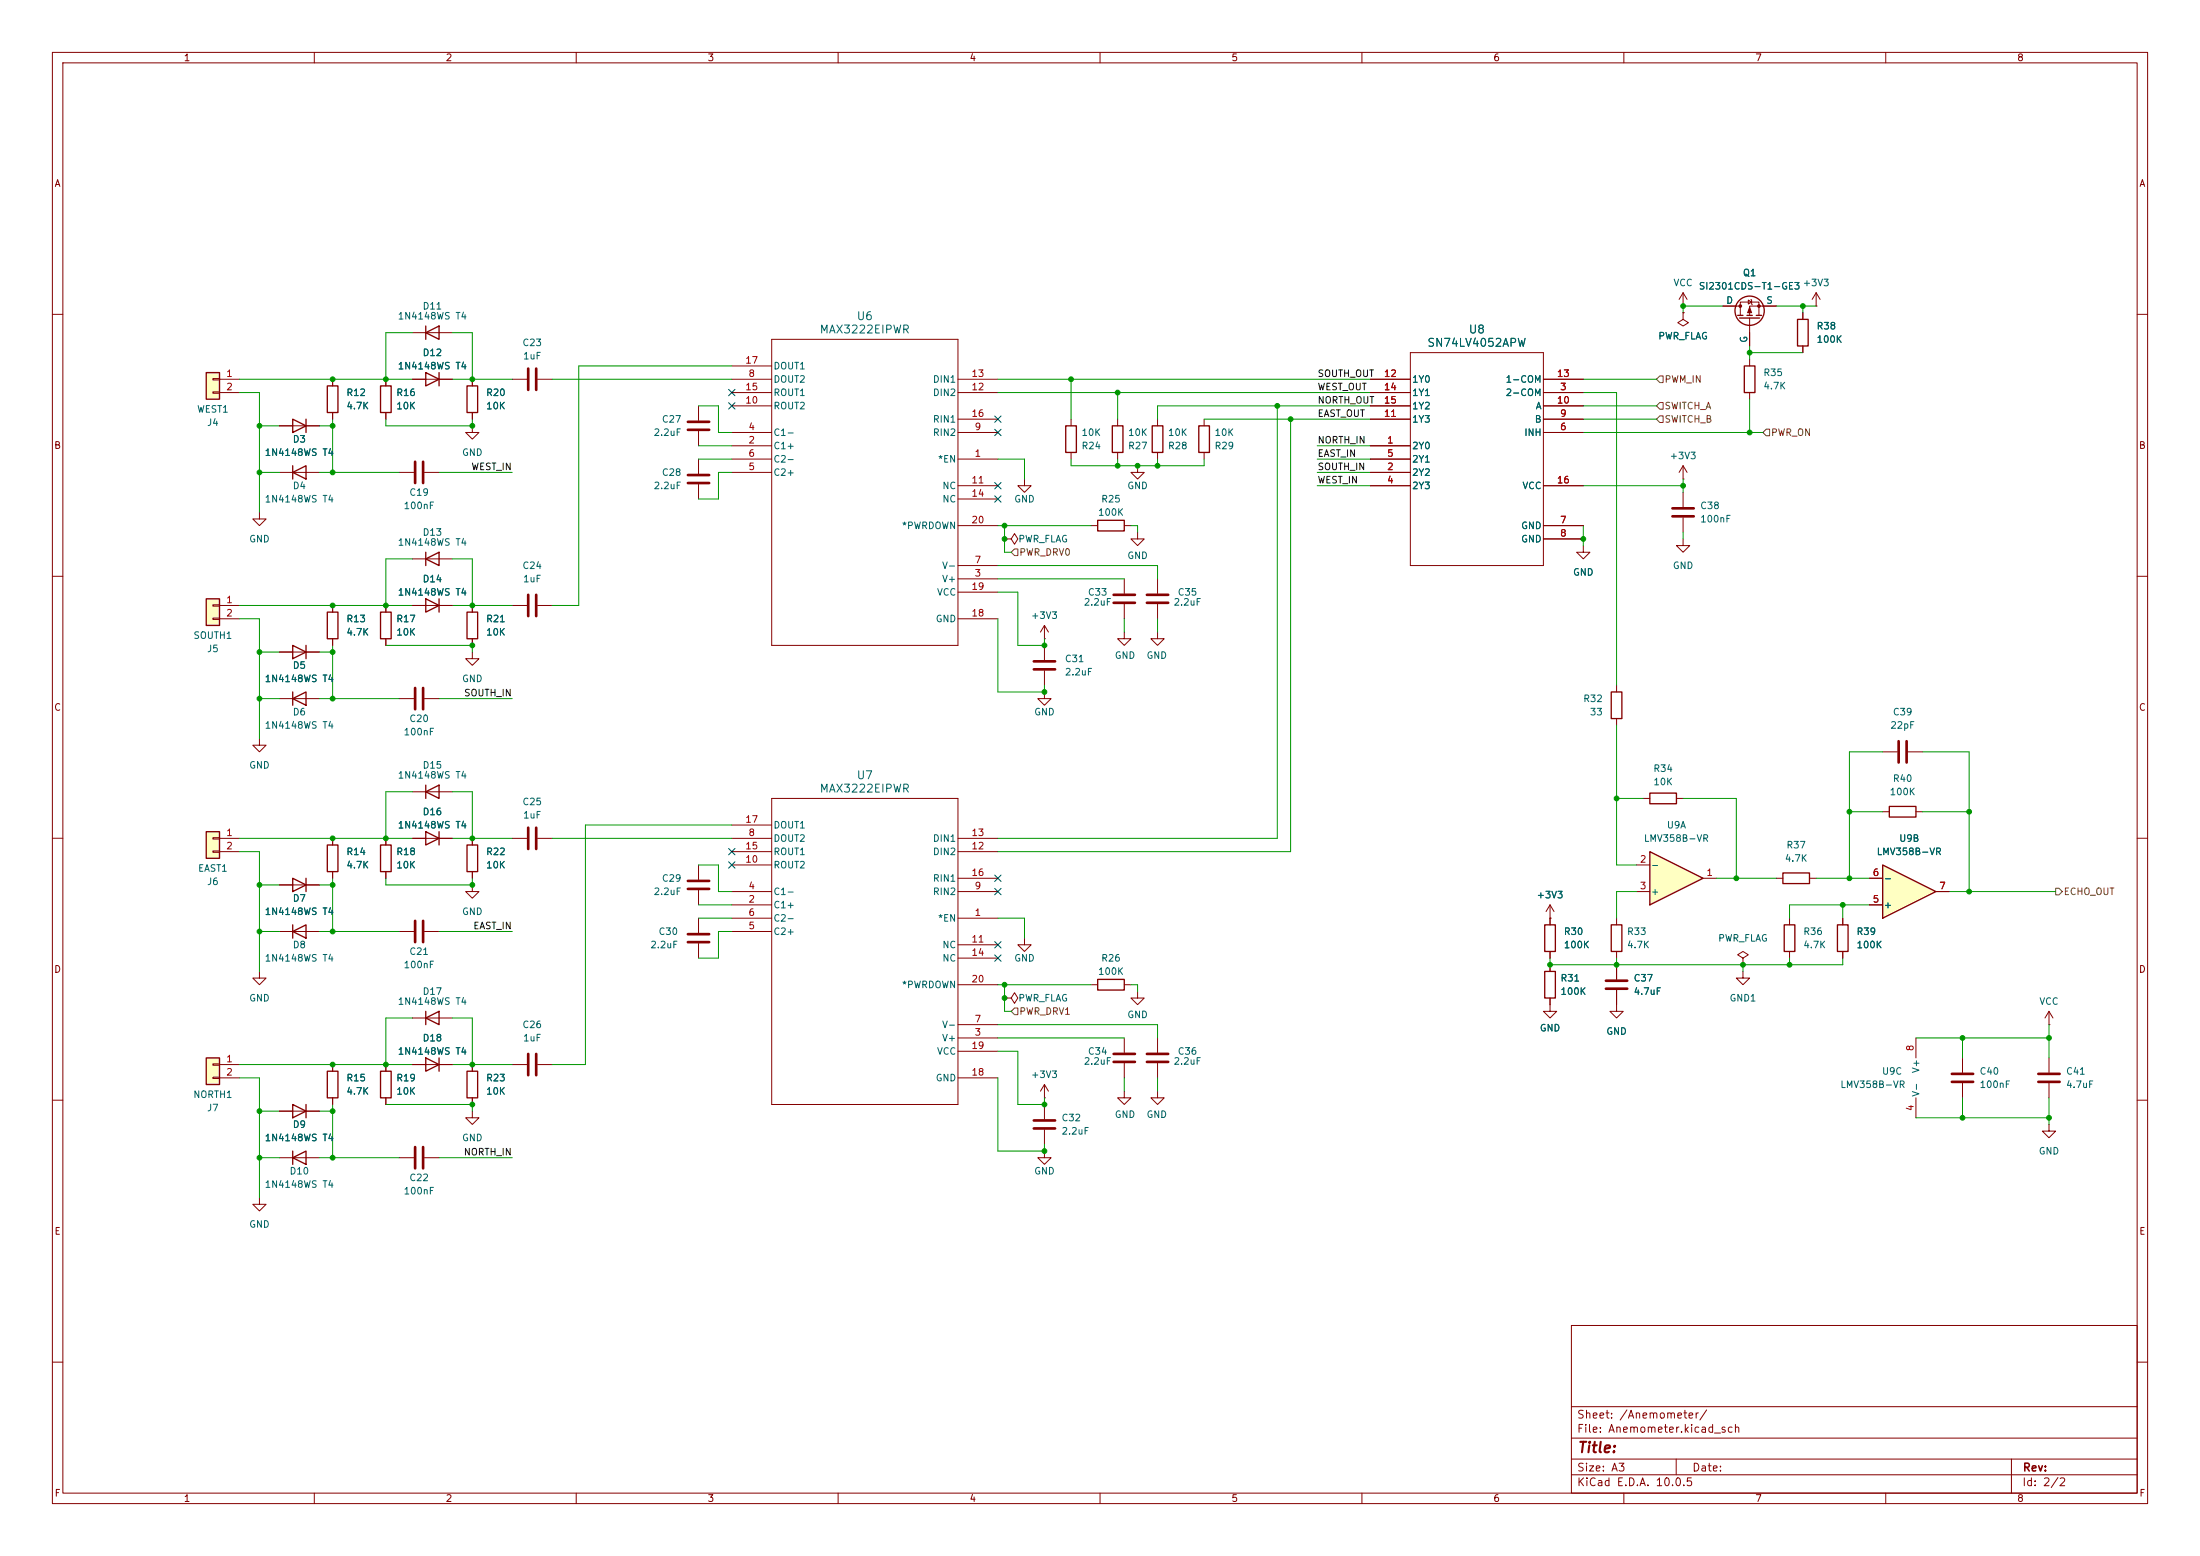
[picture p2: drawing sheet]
<svg xmlns="http://www.w3.org/2000/svg" width="420mm" height="297mm" viewBox="0 0 420 297" stroke-linecap="round" stroke-linejoin="round" font-family="sans-serif">
<g fill="none" stroke="#840000" stroke-width=".19">
<path d="M10 10h400v277h-400zM12 12h396v273h-396zM60 10v2M110 10v2M160 10v2M210 10v2M260 10v2M310 10v2M360 10v2M344.2 59.7v1.3M346.7 58.4h.1M346.7 55.9l-.8 1.3"/>
<path d="M346.7 55.9l.8 1.3M346.7 55.9v2.5M10 60h2M344.2 66v1.3M408 60h2M321.3 91.4h.1M321.3 88.9v2.5M321.3 94v2.8M321.3 98.8v2.8M321.3 88.9l-.8 1.3M321.3 88.9l.8 1.3M10 110h2"/>
<path d="M221 110.5v2.8M221 115.3v2.8M408 110h2M76.2 133.4h2.8M81 133.4h2.8M10 160h2M408 160h2M53.3 177.8h7.7M76.2 177.8h2.8M81 177.8h2.8M90.2 160v1.3M90.2 166.4v1.2"/>
<path d="M49.5 185.4v1.3h1.3l-1.3 1.3-1.2-1.3h1.2M78.7 194.3h7.7M214.6 198.1v2.8M365.8 198.1v3.8M391.2 195.6h.1M391.2 193v2.6M391.2 193l-.8 1.3M391.2 193l.7 1.3M10 210h2M97.8 203.2h2.8M102.6 203.2h2.8M214.6 202.9v2.8"/>
<path d="M365.8 209.6v3.8M374.6 201.9v2.8M374.6 206.8v2.8M391.2 214.6v1.3h1.2l-1.2 1.3-1.3-1.3h1.3M391.2 201.9v2.8M391.2 206.8v2.8M408 210h2M300 253h108v32h-108zM10 260h2M300 278.5h108M300 274.5h108M300 268.5h108"/>
<path d="M320 278.5v3M384 278.5v6.5M408 260h2M60 285v2M110 285v2M160 285v2M210 285v2M260 285v2M300 281.5h108M310 285v2M360 285v2"/>
</g>
<path d="M343.2 61h2v5h-2zM55.9 177.8l2.5-1.3v2.6zM55.9 176.5v2.6M89.2 161.3h2v5.1h-2zM81.3 194.3l2.5-1.3v2.6zM81.3 193v2.6" fill="none" stroke="#840000" stroke-width=".25"/>
<g fill="none" stroke="#840000" stroke-width=".51">
<path d="M319.3 97h4M319.3 98.6h4M218.9 115.1h4.1M218.9 113.5h4.1M79.2 131.3v4.1M80.8 131.3v4.1M79.2 175.8v4M80.8 175.8v4M100.8 201.2v4M102.4 201.2v4M212.6 202.7h4.1M212.6 201.2h4.1"/>
<path d="M372.6 205h4.1M372.6 206.5h4.1M389.1 205h4.1M389.1 206.5h4.1"/>
</g>
<path d="M359.4 165.1l10.2 5.1-10.2 5.1z" fill="#ffffc2"/>
<path d="M72.6 116.8h2.1v5.1h-2.1zM307.6 132.1h2v5.1h-2zM315 151.4h5v2h-5zM62.5 161.3h2v5.1h-2zM72.6 161.3h2.1v5.1h-2.1zM359.4 165.1l10.2 5.1-10.2 5.1z" fill="none" stroke="#840000" stroke-width=".25"/>
<g fill="none" stroke="#840000" stroke-width=".19">
<path d="M90.2 81.3v1.3h1.2l-1.2 1.2-1.3-1.2h1.3M73.7 115.6v1.2M73.7 121.9v1.3M308.6 130.8v1.3M308.6 137.2v1.2M313.7 152.4h1.3M320 152.4h1.3M63.5 160v1.3M63.5 166.4v1.2M73.7 160v1.3M73.7 166.4v1.2M356.9 172.7h2.5"/>
<path d="M356.9 167.6h2.5M369.6 170.2h2.5"/>
</g>
<path d="M39.4 158.8h2.5v5h-2.5z" fill="#ffffc2"/>
<path d="M81.3 63.5l2.5-1.3v2.6zM81.3 62.2v2.6M81.3 114.3l2.5 1.3-2.5 1.2zM81.3 106.7l2.5-1.3v2.6zM81.3 105.4v2.6M83.8 114.3v2.5M39.4 158.8h2.5v5h-2.5zM209.5 186.9h5.1v2.1h-5.1z" fill="none" stroke="#840000" stroke-width=".25"/>
<g fill="none" stroke="#840000" stroke-width=".19">
<path d="M78.7 63.5h7.7M76.2 90.2h2.8M81 90.2h2.8M78.7 115.6h7.7M78.7 106.7h7.7M97.8 115.6h2.8M102.6 115.6h2.8M302.3 104.1v1.3h1.2l-1.2 1.3-1.3-1.3h1.3M321.3 102.9v1.2h1.3l-1.3 1.3-1.3-1.3h1.3M40.6 159.9h1.3v.2h-1.3zM40.6 162.4h1.3v.3h-1.3zM41.9 160h3.8"/>
<path d="M41.9 162.6h3.8M208.3 188h1.2M214.6 188h1.3M217.2 189.2v1.3h1.2l-1.2 1.3-1.3-1.3h1.3"/>
</g>
<path d="M79.2 88.1v4.1M80.8 88.1v4.1M100.8 113.5v4.1M102.4 113.5v4.1" fill="none" stroke="#840000" stroke-width=".51"/>
<path d="M315 162.6l10.1 5-10.1 5.1z" fill="#ffffc2"/>
<g fill="none" stroke="#840000" stroke-width=".25">
<path d="M72.6 73.7h2.1v5h-2.1zM81.3 71.1l2.5 1.3-2.5 1.3zM83.8 71.1v2.6M89.2 73.7h2v5h-2zM331.7 60.2h1M332.1 60.7h3.8M333 69.9h2v5h-2zM333.5 60.2h1M335.3 60.2h1M203.5 81.3h2v5.1h-2zM209.5 99.3h5.1v2h-5.1zM212.3 81.3h2.1v5.1h-2.1z"/>
<path d="M220 81.3h2v5.1h-2zM228.9 81.3h2v5.1h-2zM89.2 116.8h2v5.1h-2zM55.9 123.2l2.5 1.3-2.5 1.2zM55.9 133.4l2.5-1.3v2.5zM55.9 132.1v2.5M58.4 123.2v2.5M81.3 151.1l2.5-1.2v2.5zM81.3 158.8l2.5 1.2-2.5 1.3zM81.3 149.9v2.5M83.8 158.8v2.5M360.7 153.9h5.1v2.1h-5.1z"/>
<path d="M294.9 176.5h2v5.1h-2zM307.6 176.5h2v5.1h-2zM315 162.6l10.1 5-10.1 5.1zM340.4 166.6h5v2.1h-5zM340.6 176.5h2v5.1h-2zM350.8 176.5h2v5.1h-2zM294.9 185.4h2v5.1h-2zM55.9 210.8l2.5 1.3-2.5 1.3zM55.9 219.7v2.5M58.4 210.8v2.6M62.5 204.5h2v5.1h-2zM89.2 204.5h2v5.1h-2z"/>
<path d="M55.9 221l2.5-1.3v2.5z"/>
<circle cx="334" cy="59.3" r="2.79"/>
</g>
<g fill="none" stroke="#840000" stroke-width=".19">
<path d="M321.3 59.7v1.3l1 .6-1 .6-1-.6 1-.6M321.3 59.7h.1M321.3 58.4h.1M321.3 55.9l-.8 1.3M321.3 55.9l.8 1.3M321.3 55.9v2.5M328.9 58.4h3.3M333.8 57.3l.6 .4-.6 .3zM334.3 57.2l.2 1M339.1 58.4h-5.1v1.8M73.7 72.4v1.3M73.7 78.7v1.3"/>
<path d="M78.7 72.4h7.7M90.2 72.4v1.3M90.2 78.7v1.3M97.8 72.4h2.8M102.6 72.4h2.8M133.3 77.5v2.8M139.7 72.4h7.6M139.7 74.9h7.6M139.7 77.5h7.6M139.7 69.9h7.6M147.3 64.8h35.6v58.4h-35.6zM182.9 72.4h7.6"/>
<path d="M182.9 74.9h7.6M261.6 72.4h7.6M261.6 74.9h7.6M261.6 77.5h7.6M269.2 67.3h25.4v40.7h-25.4zM294.6 72.4h7.7M294.6 74.9h7.7M294.6 77.5h7.7M332.2 60.2v-2.5h3.6v2.5M334 60.7v5.3M334 68.6v1.3M334 74.9v1.3"/>
<path d="M133.3 82.3v2.8M133.3 87.6v2.8M133.3 92.5v2.8M139.7 85.1h7.6M139.7 90.2h7.6M139.7 87.6h7.6M139.7 82.6h7.6M182.9 92.7h7.6M182.9 87.6h7.6M182.9 82.6h7.6M182.9 80h7.6M182.9 95.3h7.6"/>
<path d="M195.6 91.4v1.3h-1.3l1.3 1.3 1.2-1.3h-1.2M204.5 80v1.3M204.5 86.4v1.2M213.4 80v1.3M213.4 86.4v1.2M217.2 88.9v1.3h-1.3l1.3 1.2 1.2-1.2h-1.2M221 80v1.3M221 86.4v1.2M229.9 80v1.3M229.9 86.4v1.2M261.6 85.1h7.6M261.6 90.2h7.6"/>
<path d="M261.6 92.7h7.6M261.6 87.6h7.6M261.6 80h7.6M294.6 92.7h7.7M294.6 82.6h7.7M294.6 80h7.7M90.2 115.6v1.2M182.9 108h7.6M182.9 100.3h7.6M182.9 110.5h7.6M182.9 118.1h7.6M182.9 113h7.6"/>
<path d="M191.8 102.9h1.2l.7-1 .6 1-.6 1-.7-1M191.8 102.9h.1M199.4 119.4v2.5M199.4 119.4l-.8 1.3M199.4 119.4l.8 1.3M208.3 100.3h1.2M214.6 100.3h1.3M214.6 110.5v2.8M214.6 115.3v2.8M217.2 101.6v1.3h1.2l-1.2 1.2-1.3-1.2h1.3M294.6 100.3h7.7M294.6 102.9h7.7"/>
<path d="M53.3 124.5h7.7M53.3 133.4h7.7M90.2 124.5v1.2h1.2l-1.2 1.3-1.3-1.3h1.3M90.2 121.9v1.3M199.4 121.9h.1M199.4 132.1v1.3h-1.3l1.3 1.2 1.3-1.2h-1.3M199.4 123.2v2.8M199.4 128v2.8M214.6 120.7v1.2h-1.2l1.2 1.3 1.3-1.3h-1.3M221 120.7v1.2h1.2l-1.2 1.3-1.3-1.3h1.3M49.5 141v1.2h1.3l-1.3 1.3-1.2-1.3h1.2M78.7 151.1h7.7"/>
<path d="M139.7 157.5h7.6M147.3 152.4h35.6v58.4h-35.6zM359.4 154.9h1.3M359.4 143.5h2.8M364.2 143.5h2.8M365.8 154.9h1.2M78.7 160h7.7M97.8 160h2.8M102.6 160h2.8M133.3 165.1v2.8M133.3 169.9v2.8M133.3 175.3v2.8"/>
<path d="M139.7 165.1h7.6M139.7 170.2h7.6M139.7 160h7.6M139.7 175.3h7.6M139.7 172.7h7.6M139.7 177.8h7.6M139.7 162.6h7.6M182.9 167.6h7.6M182.9 170.2h7.6M182.9 160h7.6M182.9 175.3h7.6M182.9 162.6h7.6"/>
<path d="M195.6 179.1v1.2h-1.3l1.3 1.3 1.2-1.3h-1.2M295.9 175.3h.1M295.9 172.7v3.8M295.9 172.7l-.8 1.3M295.9 172.7l.8 1.3M308.6 175.3v1.2M312.4 165.1h2.6M312.4 170.2h2.6M325.1 167.6h2.6M339.1 167.6h1.3M341.6 175.3v1.2M345.4 167.6h1.3"/>
<path d="M351.8 175.3v1.2M133.3 180.1v2.8M182.9 198.1h7.6M182.9 195.6h7.6M182.9 180.3h7.6M182.9 182.9h7.6M182.9 188h7.6M191.8 190.5h1.2l.7-1 .6 1-.6 1-.7-1M191.8 190.5h.1M221 198.1v2.8M295.9 190.5v2.5h1.3l-1.3 1.3-1.3-1.3h1.3M295.9 181.6v1.3"/>
<path d="M295.9 184.2v1.2M308.6 189v4h1.3l-1.3 1.3-1.3-1.3h1.3M308.6 181.6v1.3M308.6 184.2v2.7M332.7 185.4v1.3h1.3l-1.3 1.3-1.2-1.3h1.2M332.7 182.9l1.1-.7-1.1-.6-1 .6 1 .7v1.3M332.7 184.2h.1M341.6 181.6v1.3M351.8 181.6v1.3M53.3 212.1h7.7M63.5 203.2v1.3M63.5 209.6v1.2"/>
<path d="M90.2 203.2v1.3M90.2 209.6v1.2M182.9 205.7h7.6M182.9 200.7h7.6M199.4 209.6h.1M199.4 219.7v1.3h-1.3l1.3 1.2 1.3-1.2h-1.3M199.4 207l-.8 1.3M199.4 207l.8 1.3M199.4 207v2.6M199.4 210.8v2.8M199.4 215.6v2.8M214.6 208.3v1.3h-1.2l1.2 1.2 1.3-1.2h-1.3"/>
<path d="M221 208.3v1.3h1.2l-1.2 1.2-1.3-1.2h1.3M221 202.9v2.8M49.5 228.6v1.3h1.3l-1.3 1.2-1.2-1.2h1.2M53.3 221h7.7"/>
</g>
<g fill="none" stroke="#840000" stroke-width=".51">
<path d="M100.8 70.4v4M102.4 70.4v4M131.3 92.2h4.1M131.3 90.7h4.1M131.3 80.5h4.1M131.3 82h4.1M212.6 115.1h4.1M212.6 113.5h4.1M197.4 126.2h4M197.4 127.8h4M100.8 158v4.1M102.4 158v4.1"/>
<path d="M362.5 141.5v4M364 141.5v4M131.3 168.1h4.1M131.3 169.7h4.1M131.3 179.8h4.1M131.3 178.3h4.1M306.6 187.2h4M306.6 188.7h4M197.4 213.9h4M197.4 215.4h4M218.9 202.7h4.1M218.9 201.2h4.1"/>
</g>
<g fill="#840000" stroke="#840000" stroke-width=".19">
<path d="M334 58.7l.4 1h-.8z"/>
<circle cx="332.2" cy="58.4" r=".25"/>
<circle cx="335.8" cy="58.4" r=".25"/>
</g>
<path d="M39.4 201.9h2.5v5.1h-2.5z" fill="#ffffc2"/>
<path d="M62.5 116.8h2v5.1h-2zM39.4 201.9h2.5v5.1h-2.5zM72.6 204.5h2.1v5.1h-2.1zM81.3 201.9l2.5 1.3-2.5 1.3zM83.8 201.9v2.6" fill="none" stroke="#840000" stroke-width=".25"/>
<path d="M63.5 115.6v1.2M63.5 121.9v1.3M40.6 203.1h1.3v.2h-1.3zM40.6 205.6h1.3v.3h-1.3zM41.9 203.2h3.8M41.9 205.7h3.8M73.7 203.2v1.3M73.7 209.6v1.2M78.7 203.2h7.7M90.2 212.1v1.3h1.2l-1.2 1.2-1.3-1.2h1.3M76.2 221h2.8M81 221h2.8" fill="none" stroke="#840000" stroke-width=".19"/>
<path d="M79.2 218.9v4.1M80.8 218.9v4.1" fill="none" stroke="#840000" stroke-width=".51"/>
<path d="M39.4 114.3h2.5v5.1h-2.5z" fill="#ffffc2"/>
<path d="M62.5 73.7h2v5h-2zM55.9 80l2.5 1.3-2.5 1.3zM58.4 80v2.6M39.4 114.3h2.5v5.1h-2.5z" fill="none" stroke="#840000" stroke-width=".25"/>
<path d="M63.5 72.4v1.3M63.5 78.7v1.3M53.3 81.3h7.7M40.6 115.4h1.3v.3h-1.3zM40.6 118h1.3v.2h-1.3zM41.9 115.6h3.8M41.9 118.1h3.8" fill="none" stroke="#840000" stroke-width=".19"/>
<path d="M39.4 71.1h2.5v5.1h-2.5z" fill="#ffffc2"/>
<path d="M39.4 71.1h2.5v5.1h-2.5zM55.9 90.2l2.5-1.3v2.5zM55.9 88.9v2.5M55.9 167.6l2.5 1.3-2.5 1.3zM58.4 167.6v2.6" fill="none" stroke="#840000" stroke-width=".25"/>
<g fill="none" stroke="#840000" stroke-width=".19">
<path d="M321.3 59.7h.1M328.9 58.4h2.6M336.5 58.4h2.6M344.2 59.7v1.3M40.6 72.3h1.3v.2h-1.3zM40.6 74.8h1.3v.3h-1.3zM41.9 72.4h3.8M41.9 74.9h3.8M63.5 72.4v1.3M63.5 78.7v1.3M73.7 72.4v1.3M73.7 78.7v1.3"/>
<path d="M78.7 72.4h2.6M83.8 72.4h2.6M90.2 72.4v1.3M90.2 78.7v1.3M261.6 72.4h7.6M261.6 74.9h7.6M261.6 77.5h7.6M294.6 72.4h7.7M294.6 74.9h7.7M294.6 77.5h7.7M334 63.5v2.5M344.2 66v1.3"/>
<path d="M49.5 97.8v1.3h1.3l-1.3 1.2-1.2-1.2h1.2M53.3 90.2h7.7M53.3 81.3h2.6M58.4 81.3h2.6M261.6 90.2h7.6M261.6 85.1h7.6M261.6 92.7h7.6M261.6 87.6h7.6M261.6 80h7.6M294.6 92.7h7.7M294.6 82.6h7.7M294.6 80h7.7"/>
<path d="M63.5 115.6v1.2M73.7 115.6v1.2M78.7 115.6h2.6M83.8 115.6h2.6M90.2 115.6v1.2M294.6 100.3h7.7M294.6 102.9h7.7M53.3 124.5h2.6M58.4 124.5h2.6M63.5 121.9v1.3M73.7 121.9v1.3M90.2 121.9v1.3"/>
<path d="M53.3 168.9h7.7M63.5 160v1.3M63.5 166.4v1.2M73.7 160v1.3M73.7 166.4v1.2M78.7 160h2.6M83.8 160h2.6M90.2 168.9v1.3h1.2l-1.2 1.3-1.3-1.3h1.3M90.2 160v1.3M90.2 166.4v1.2M295.9 175.3h.1M295.9 175.3v1.2"/>
<path d="M351.8 175.3v1.2M356.9 172.7h2.5M356.9 167.6h2.5M369.6 170.2h2.5M295.9 181.6v1.3M295.9 184.2v1.2M295.9 190.5v1.3M308.6 184.2v2.7M308.6 189v2.8M351.8 181.6v1.3M53.3 212.1h2.6M58.4 212.1h2.6"/>
<path d="M63.5 203.2v1.3M63.5 209.6v1.2M73.7 203.2v1.3M73.7 209.6v1.2M78.7 203.2h2.6M83.8 203.2h2.6M90.2 203.2v1.3M90.2 209.6v1.2"/>
</g>
<path d="M316.9 79.4h.6v1.2h-.6l-.7-.6zM316.9 76.8h.6v1.3h-.6l-.7-.6zM316.9 71.8h.6v1.2h-.6l-.7-.6zM337.2 81.9h.6v1.3h-.6l-.7-.6zM193.7 104.8h.6v1.2h-.6l-.7-.6zM392.4 169.5h.7l.6 .7-.6 .6h-.7zM193.7 192.4h.6v1.3h-.6l-.7-.7z" fill="none" stroke="#725600" stroke-width=".19"/>
<g fill="none" stroke="#009600" stroke-width=".19">
<path d="M328.9 58.4h-7.6v1.3M339.1 58.4h7.6M344.2 58.4v1.3M45.7 72.4h33M45.7 74.9h3.8v22.9M78.7 63.5h-5v8.9M86.4 72.4h11.4M86.4 63.5h3.8v8.9M105.4 72.4h34.3M133.3 77.5h3.9v5.1h2.5M139.7 69.9h-29.2v45.7h-5.1M190.5 72.4h71.1"/>
<path d="M190.5 74.9h71.1M204.5 72.4v7.6M213.4 74.9v5.1M243.8 77.5v82.5h-53.3M261.6 77.5h-40.6v2.5M302.3 77.5h13.9M302.3 72.4h13.9M302.3 74.9h6.3v55.9M334 66v2.6M334 76.2v6.4M334 67.3h10.2M49.5 90.2h3.8"/>
<path d="M49.5 81.3h3.8M61 90.2h15.2M61 81.3h2.5M63.5 80v10.2M73.7 80v1.3h16.5v-1.3M83.8 90.2h14M133.3 85.1h6.4M133.3 87.6h6.4M139.7 90.2h-2.5v5.1h-3.9M190.5 87.6h5.1v3.8M204.5 87.6v1.3h25.4v-1.3M213.4 87.6v1.3"/>
<path d="M221 87.6v1.3M229.9 80h31.7M246.4 80v82.6h-55.9M251.5 85.1h10.1M251.5 90.2h10.1M251.5 87.6h10.1M251.5 92.7h10.1M302.3 92.7h19M302.3 82.6h34.2M302.3 80h13.9M321.3 91.4v2.6M45.7 118.1h3.8v22.9"/>
<path d="M45.7 115.6h33M78.7 106.7h-5v8.9M86.4 115.6h11.4M86.4 106.7h3.8v8.9M190.5 108h30.5v2.5M190.5 100.3h17.8M190.5 113h3.8v10.2h5.1v-1.3M190.5 110.5h24.1M190.5 118.1v14h8.9v-1.3M191.8 100.3v5.1h1.2M214.6 118.1v2.6M215.9 100.3h1.3v1.3"/>
<path d="M221 118.1v2.6M302.3 100.3v3.8M321.3 101.6v1.3M49.5 133.4h3.8M49.5 124.5h3.8M61 133.4h15.2M61 124.5h2.5M63.5 123.2v10.2M73.7 123.2h16.5v1.3M83.8 133.4h14M308.6 138.4v26.7h3.8M78.7 151.1h-5v8.9"/>
<path d="M86.4 151.1h3.8v8.9M139.7 157.5h-27.9v45.7h-6.4M308.6 152.4h5.1M321.3 152.4h10.2v15.2M353.1 154.9h6.3M359.4 143.5h-6.3v24.1M367 143.5h8.9v26.7M367 154.9h8.9M45.7 160h33M45.7 162.6h3.8v22.8M49.5 168.9h3.8M49.5 177.8h3.8"/>
<path d="M61 168.9h2.5M61 177.8h15.2M63.5 167.6v10.2M73.7 167.6v1.3h16.5v-1.3M83.8 177.8h14M86.4 160h11.4M105.4 160h34.3M133.3 172.7h6.4M133.3 165.1h3.9v5.1h2.5M133.3 175.3h6.4M139.7 177.8h-2.5v5.1h-3.9M190.5 175.3h5.1v3.8"/>
<path d="M312.4 170.2h-3.8v5.1M327.7 167.6h11.4M346.7 167.6h10.2M351.8 172.7v2.6M356.9 172.7h-15.3v2.6M372.1 170.2h20.3M78.7 194.3h-5v8.9M86.4 194.3h3.8v8.9M190.5 195.6h30.5v2.5M190.5 198.1h24.1M190.5 188h17.8M191.8 188v5h1.2"/>
<path d="M215.9 188h1.3v1.2M295.9 182.9v1.3h55.9v-1.3M308.6 182.9v1.3M332.7 184.2v1.2M341.6 182.9v1.3M365.8 198.1h25.4M374.6 198.1v3.8M391.2 195.6v6.3M45.7 205.7h3.8v22.9M45.7 203.2h33M49.5 212.1h3.8M61 212.1h2.5"/>
<path d="M63.5 210.8v10.2M73.7 210.8h16.5v1.3M86.4 203.2h11.4M190.5 200.7h3.8v10.1h5.1v-1.2M190.5 205.7v14h8.9v-1.3M214.6 205.7v2.6M221 205.7v2.6M365.8 213.4h25.4M374.6 209.6v3.8M391.2 209.6v5M49.5 221h3.8M61 221h15.2"/>
<path d="M83.8 221h14"/>
</g>
<g fill="none" stroke="#000084" stroke-width=".19">
<path d="M139.1 74.3l1.2 1.2M139.1 76.9l1.2 1.2M140.3 74.3l-1.2 1.2M140.3 76.9l-1.2 1.2M189.9 79.4l1.2 1.2M191.1 79.4l-1.2 1.2M189.9 94.6l1.2 1.3M189.9 81.9l1.2 1.3M189.9 92.1l1.2 1.2M191.1 94.6l-1.2 1.3M191.1 81.9l-1.2 1.3M191.1 92.1l-1.2 1.2"/>
<path d="M139.1 164.5l1.2 1.2M139.1 162l1.2 1.2M140.3 164.5l-1.2 1.2M140.3 162l-1.2 1.2M189.9 167l1.2 1.2M189.9 179.7l1.2 1.2M189.9 169.6l1.2 1.2M191.1 167l-1.2 1.2M191.1 179.7l-1.2 1.2M191.1 169.6l-1.2 1.2M189.9 182.3l1.2 1.2M191.1 182.3l-1.2 1.2"/>
</g>
<g fill="#009600" stroke="#009600" stroke-width=".19">
<circle cx="391.2" cy="213.4" r=".46"/>
<circle cx="391.2" cy="198.1" r=".46"/>
<circle cx="374.6" cy="198.1" r=".46"/>
<circle cx="374.6" cy="213.4" r=".46"/>
<circle cx="375.9" cy="170.2" r=".46"/>
<circle cx="375.9" cy="154.9" r=".46"/>
<circle cx="308.6" cy="152.4" r=".46"/>
<circle cx="353.1" cy="154.9" r=".46"/>
<circle cx="302.3" cy="102.9" r=".46"/>
<circle cx="331.5" cy="167.6" r=".46"/>
<circle cx="308.6" cy="184.2" r=".46"/>
<circle cx="295.9" cy="184.2" r=".46"/>
<circle cx="191.8" cy="100.3" r=".46"/>
<circle cx="243.8" cy="77.5" r=".46"/>
<circle cx="246.4" cy="80" r=".46"/>
<circle cx="213.4" cy="88.9" r=".46"/>
<circle cx="221" cy="88.9" r=".46"/>
<circle cx="217.2" cy="88.9" r=".46"/>
<circle cx="204.5" cy="72.4" r=".46"/>
<circle cx="213.4" cy="74.9" r=".46"/>
<circle cx="321.3" cy="58.4" r=".46"/>
<circle cx="334" cy="82.6" r=".46"/>
<circle cx="334" cy="67.3" r=".46"/>
<circle cx="321.3" cy="92.7" r=".46"/>
<circle cx="344.2" cy="58.4" r=".46"/>
<circle cx="353.1" cy="167.6" r=".46"/>
<circle cx="351.8" cy="172.7" r=".46"/>
<circle cx="341.6" cy="184.2" r=".46"/>
<circle cx="332.7" cy="184.2" r=".46"/>
<circle cx="63.5" cy="124.5" r=".46"/>
<circle cx="73.7" cy="115.6" r=".46"/>
<circle cx="90.2" cy="160" r=".46"/>
<circle cx="73.7" cy="160" r=".46"/>
<circle cx="63.5" cy="133.4" r=".46"/>
<circle cx="90.2" cy="123.2" r=".46"/>
<circle cx="49.5" cy="133.4" r=".46"/>
<circle cx="191.8" cy="102.9" r=".46"/>
<circle cx="199.4" cy="210.8" r=".46"/>
<circle cx="199.4" cy="123.2" r=".46"/>
<circle cx="199.4" cy="132.1" r=".46"/>
<circle cx="199.4" cy="219.7" r=".46"/>
<circle cx="191.8" cy="188" r=".46"/>
<circle cx="191.8" cy="190.5" r=".46"/>
<circle cx="63.5" cy="221" r=".46"/>
<circle cx="63.5" cy="212.1" r=".46"/>
<circle cx="90.2" cy="210.8" r=".46"/>
<circle cx="49.5" cy="221" r=".46"/>
<circle cx="49.5" cy="212.1" r=".46"/>
<circle cx="90.2" cy="203.2" r=".46"/>
<circle cx="63.5" cy="203.2" r=".46"/>
<circle cx="73.7" cy="203.2" r=".46"/>
<circle cx="49.5" cy="124.5" r=".46"/>
<circle cx="63.5" cy="90.2" r=".46"/>
<circle cx="63.5" cy="81.3" r=".46"/>
<circle cx="49.5" cy="81.3" r=".46"/>
<circle cx="49.5" cy="90.2" r=".46"/>
<circle cx="49.5" cy="168.9" r=".46"/>
<circle cx="63.5" cy="160" r=".46"/>
<circle cx="63.5" cy="168.9" r=".46"/>
<circle cx="90.2" cy="168.9" r=".46"/>
<circle cx="49.5" cy="177.8" r=".46"/>
<circle cx="63.5" cy="177.8" r=".46"/>
<circle cx="63.5" cy="72.4" r=".46"/>
<circle cx="90.2" cy="81.3" r=".46"/>
<circle cx="73.7" cy="72.4" r=".46"/>
<circle cx="63.5" cy="115.6" r=".46"/>
<circle cx="90.2" cy="115.6" r=".46"/>
<circle cx="90.2" cy="72.4" r=".46"/>
</g>
<text font-size="2" fill="#840000" x="301" y="277.8">Title:</text>
<g font-size="1.5" fill="#006464">
<text x="156.3" y="64">MAX3222EIPWR</text>
<text x="163.4" y="61.5">U6</text>
<text x="280.3" y="64">U8</text>
<text x="272.4" y="66.6">SN74LV4052APW</text>
<text x="163.4" y="149.1">U7</text>
<text x="156.3" y="151.7">MAX3222EIPWR</text>
</g>
<g font-size="1.5" fill="#840000">
<text x="300.9" y="273.8">File: Anemometer.kicad_sch</text>
<text x="300.9" y="271.1">Sheet: /Anemometer/</text>
<text x="300.9" y="281.2">Size: A3</text>
<text x="322.9" y="281.2">Date:</text>
<text x="386" y="281.2">Rev:</text>
<text x="300.9" y="284">KiCad E.D.A. 10.0.5</text>
<text x="385.9" y="284">Id: 2/2</text>
</g>
<g font-size="1.3" fill="#840000">
<text x="35" y="12">1</text>
<text x="85" y="12">2</text>
<text x="135" y="12">3</text>
<text x="185" y="12">4</text>
<text x="235" y="12">5</text>
<text x="285" y="12">6</text>
<text x="335" y="12">7</text>
<text x="385" y="12">8</text>
<text x="10.3" y="36">A</text>
<text x="408.3" y="36">A</text>
<text x="10.2" y="86">B</text>
<text x="408.2" y="86">B</text>
<text x="10.2" y="136">C</text>
<text x="408.2" y="136">C</text>
<text x="10.2" y="186">D</text>
<text x="408.2" y="186">D</text>
<text x="10.3" y="236">E</text>
<text x="408.3" y="236">E</text>
<text x="10.3" y="286">F</text>
<text x="35" y="287">1</text>
<text x="85" y="287">2</text>
<text x="135" y="287">3</text>
<text x="185" y="287">4</text>
<text x="235" y="287">5</text>
<text x="285" y="287">6</text>
<text x="335" y="287">7</text>
<text x="385" y="287">8</text>
<text x="408.3" y="286">F</text>
</g>
<g font-size="1.3" fill="#006464">
<text x="332.6" y="53">Q1</text>
<text x="80.6" y="59.4">D11</text>
<text x="319.4" y="54.9">VCC</text>
<text x="324.2" y="55.6">SI2301CDS-T1-GE3</text>
<text x="329.4" y="58.3">D</text>
<text x="337.1" y="58.3">S</text>
<text x="344" y="54.9">+3V3</text>
<text x="75.8" y="61.3">1N4148WS T4</text>
<text x="316.5" y="65.1">PWR_FLAG</text>
<text x="333.9" y="65.5" transform="rotate(-90 333.9 65.5)">G</text>
<text x="346.7" y="63.2">R38</text>
<text x="346.7" y="65.7">100K</text>
<text x="75.8" y="70.8">1N4148WS T4</text>
<text x="80.6" y="68.3">D12</text>
<text x="99.6" y="66.4">C23</text>
<text x="99.7" y="68.9">1uF</text>
<text x="147.5" y="70.8">DOUT1</text>
<text x="66" y="75.9">R12</text>
<text x="75.5" y="75.9">R16</text>
<text x="92.7" y="75.9">R20</text>
<text x="147.5" y="73.4">DOUT2</text>
<text x="147.5" y="75.9">ROUT1</text>
<text x="178" y="75.9">DIN2</text>
<text x="178" y="73.4">DIN1</text>
<text x="269.5" y="73.4">1Y0</text>
<text x="269.5" y="75.9">1Y1</text>
<text x="287.3" y="75.9">2-COM</text>
<text x="287.3" y="73.4">1-COM</text>
<text x="336.5" y="72.1">R35</text>
<text x="336.5" y="74.6">4.7K</text>
<text x="37.5" y="79.1">WEST1</text>
<text x="39.4" y="81.6">J4</text>
<text x="66" y="78.4">4.7K</text>
<text x="75.5" y="78.4">10K</text>
<text x="92.7" y="78.4">10K</text>
<text x="124.7" y="83.5">2.2uF</text>
<text x="126.2" y="81">C27</text>
<text x="147.5" y="83.5">C1-</text>
<text x="147.5" y="78.4">ROUT2</text>
<text x="178" y="83.5">RIN2</text>
<text x="178" y="81">RIN1</text>
<text x="206.4" y="83.5">10K</text>
<text x="215.2" y="83.5">10K</text>
<text x="222.9" y="83.5">10K</text>
<text x="231.8" y="83.5">10K</text>
<text x="269.5" y="81">1Y3</text>
<text x="269.5" y="78.4">1Y2</text>
<text x="290.9" y="83.5">INH</text>
<text x="292.9" y="81">B</text>
<text x="293.1" y="78.4">A</text>
<text x="50.4" y="87.3">1N4148WS T4</text>
<text x="55.8" y="84.8">D3</text>
<text x="88.1" y="87.3">GND</text>
<text x="147.5" y="86.1">C1+</text>
<text x="147.5" y="88.6">C2-</text>
<text x="179" y="88.6">*EN</text>
<text x="206.4" y="86.1">R24</text>
<text x="215.2" y="86.1">R27</text>
<text x="222.9" y="86.1">R28</text>
<text x="231.8" y="86.1">R29</text>
<text x="269.5" y="86.1">2Y0</text>
<text x="269.5" y="88.6">2Y1</text>
<text x="318.6" y="88">+3V3</text>
<text x="55.8" y="93.7">D4</text>
<text x="78" y="94.9">C19</text>
<text x="124.7" y="93.7">2.2uF</text>
<text x="126.2" y="91.1">C28</text>
<text x="147.5" y="91.1">C2+</text>
<text x="179.8" y="93.7">NC</text>
<text x="215.1" y="93.7">GND</text>
<text x="269.5" y="91.1">2Y2</text>
<text x="269.5" y="93.7">2Y3</text>
<text x="290.5" y="93.7">VCC</text>
<text x="50.4" y="96.2">1N4148WS T4</text>
<text x="76.9" y="97.5">100nF</text>
<text x="172.1" y="101.3">*PWRDOWN</text>
<text x="179.8" y="96.2">NC</text>
<text x="193.5" y="96.2">GND</text>
<text x="209.5" y="98.8">100K</text>
<text x="210.1" y="96.2">R25</text>
<text x="290.3" y="101.3">GND</text>
<text x="324.5" y="97.5">C38</text>
<text x="324.5" y="100">100nF</text>
<text x="47.5" y="103.8">GND</text>
<text x="75.8" y="104.5">1N4148WS T4</text>
<text x="80.6" y="102.6">D13</text>
<text x="194.3" y="103.8">PWR_FLAG</text>
<text x="215.1" y="107">GND</text>
<text x="290.3" y="103.8">GND</text>
<text x="75.8" y="114">1N4148WS T4</text>
<text x="80.6" y="111.5">D14</text>
<text x="99.6" y="108.9">C24</text>
<text x="99.7" y="111.5">1uF</text>
<text x="178.8" y="114">VCC</text>
<text x="179.7" y="111.5">V+</text>
<text x="179.7" y="108.9">V-</text>
<text x="207.6" y="114">C33</text>
<text x="224.7" y="114">C35</text>
<text x="300.2" y="110.2">GND</text>
<text x="319.2" y="108.9">GND</text>
<text x="66" y="119.1">R13</text>
<text x="75.5" y="119.1">R17</text>
<text x="92.7" y="119.1">R21</text>
<text x="178.5" y="119.1">GND</text>
<text x="196.7" y="118.4">+3V3</text>
<text x="206.8" y="115.9">2.2uF</text>
<text x="223.9" y="115.9">2.2uF</text>
<text x="36.8" y="122.2">SOUTH1</text>
<text x="39.4" y="124.8">J5</text>
<text x="66" y="121.6">4.7K</text>
<text x="75.5" y="121.6">10K</text>
<text x="92.7" y="121.6">10K</text>
<text x="50.4" y="130.5">1N4148WS T4</text>
<text x="55.8" y="128">D5</text>
<text x="88.1" y="130.5">GND</text>
<text x="203.2" y="126.7">C31</text>
<text x="203.2" y="129.2">2.2uF</text>
<text x="212.7" y="126.1">GND</text>
<text x="218.8" y="126.1">GND</text>
<text x="55.8" y="136.9">D6</text>
<text x="197.3" y="136.9">GND</text>
<text x="302.1" y="134.3">R32</text>
<text x="303.4" y="136.9">33</text>
<text x="361.2" y="136.9">C39</text>
<text x="50.4" y="139.4">1N4148WS T4</text>
<text x="76.9" y="140.7">100nF</text>
<text x="78" y="138.1">C20</text>
<text x="360.8" y="139.4">22pF</text>
<text x="47.5" y="147">GND</text>
<text x="75.8" y="148.9">1N4148WS T4</text>
<text x="80.6" y="147">D15</text>
<text x="315.5" y="147.6">R34</text>
<text x="361.2" y="149.6">R40</text>
<text x="80.6" y="155.9">D16</text>
<text x="99.6" y="154">C25</text>
<text x="315.5" y="150.2">10K</text>
<text x="360.6" y="152.1">100K</text>
<text x="75.8" y="158.4">1N4148WS T4</text>
<text x="99.7" y="156.5">1uF</text>
<text x="147.5" y="161">DOUT2</text>
<text x="147.5" y="158.4">DOUT1</text>
<text x="178" y="161">DIN1</text>
<text x="313.7" y="161">LMV358B-VR</text>
<text x="318.1" y="158.4">U9A</text>
<text x="362.5" y="161">U9B</text>
<text x="37.7" y="166.7">EAST1</text>
<text x="66" y="163.5">R14</text>
<text x="66" y="166.1">4.7K</text>
<text x="75.5" y="163.5">R18</text>
<text x="75.5" y="166.1">10K</text>
<text x="92.7" y="163.5">R22</text>
<text x="92.7" y="166.1">10K</text>
<text x="147.5" y="166.1">ROUT2</text>
<text x="147.5" y="163.5">ROUT1</text>
<text x="178" y="163.5">DIN2</text>
<text x="315.1" y="166.1">-</text>
<text x="340.6" y="164.8">4.7K</text>
<text x="340.9" y="162.3">R37</text>
<text x="358.2" y="163.5">LMV358B-VR</text>
<text x="39.4" y="169.2">J6</text>
<text x="55.8" y="172.4">D7</text>
<text x="124.7" y="171.1">2.2uF</text>
<text x="126.2" y="168.6">C29</text>
<text x="147.5" y="173.7">C1+</text>
<text x="147.5" y="171.1">C1-</text>
<text x="178" y="171.1">RIN2</text>
<text x="178" y="168.6">RIN1</text>
<text x="293.2" y="171.8">+3V3</text>
<text x="315.1" y="171.1">+</text>
<text x="359.5" y="173.7">+</text>
<text x="359.5" y="168.6">-</text>
<text x="50.4" y="175">1N4148WS T4</text>
<text x="88.1" y="175">GND</text>
<text x="125.6" y="178.8">C30</text>
<text x="147.5" y="178.8">C2+</text>
<text x="147.5" y="176.2">C2-</text>
<text x="179" y="176.2">*EN</text>
<text x="298.4" y="178.8">R30</text>
<text x="310.5" y="178.8">R33</text>
<text x="344.2" y="178.8">R36</text>
<text x="354.3" y="178.8">R39</text>
<text x="50.4" y="183.8">1N4148WS T4</text>
<text x="55.8" y="181.3">D8</text>
<text x="76.9" y="185.1">100nF</text>
<text x="78" y="182.6">C21</text>
<text x="124" y="181.3">2.2uF</text>
<text x="179.8" y="181.3">NC</text>
<text x="179.8" y="183.8">NC</text>
<text x="193.5" y="183.8">GND</text>
<text x="210.1" y="183.8">R26</text>
<text x="298.4" y="181.3">100K</text>
<text x="310.5" y="181.3">4.7K</text>
<text x="327.9" y="180">PWR_FLAG</text>
<text x="344.2" y="181.3">4.7K</text>
<text x="354.3" y="181.3">100K</text>
<text x="47.5" y="191.5">GND</text>
<text x="80.6" y="190.2">D17</text>
<text x="172.1" y="188.9">*PWRDOWN</text>
<text x="194.3" y="191.5">PWR_FLAG</text>
<text x="209.5" y="186.4">100K</text>
<text x="297.8" y="187.7">R31</text>
<text x="297.8" y="190.2">100K</text>
<text x="311.8" y="187.7">C37</text>
<text x="311.8" y="190.2">4.7uF</text>
<text x="330.1" y="191.5">GND1</text>
<text x="75.8" y="192.1">1N4148WS T4</text>
<text x="99.6" y="196.5">C26</text>
<text x="179.7" y="196.5">V-</text>
<text x="215.1" y="194.6">GND</text>
<text x="293.8" y="197.2">GND</text>
<text x="306.5" y="197.8">GND</text>
<text x="389.2" y="192.1">VCC</text>
<text x="75.8" y="201.6">1N4148WS T4</text>
<text x="80.6" y="199.1">D18</text>
<text x="99.7" y="199.1">1uF</text>
<text x="178.8" y="201.6">VCC</text>
<text x="179.7" y="199.1">V+</text>
<text x="206.8" y="203.5">2.2uF</text>
<text x="207.6" y="201.6">C34</text>
<text x="223.9" y="203.5">2.2uF</text>
<text x="224.7" y="201.6">C36</text>
<text x="36.8" y="209.9">NORTH1</text>
<text x="66" y="206.7">R15</text>
<text x="66" y="209.2">4.7K</text>
<text x="75.5" y="206.7">R19</text>
<text x="75.5" y="209.2">10K</text>
<text x="92.7" y="206.7">R23</text>
<text x="92.7" y="209.2">10K</text>
<text x="178.5" y="206.7">GND</text>
<text x="196.7" y="206.1">+3V3</text>
<text x="351.2" y="208">LMV358B-VR</text>
<text x="359.2" y="205.4">U9C</text>
<text x="366.7" y="209.4" transform="rotate(-90 366.7 209.4)">V-</text>
<text x="366.7" y="204.9" transform="rotate(-90 366.7 204.9)">V+</text>
<text x="377.8" y="205.4">C40</text>
<text x="377.8" y="208">100nF</text>
<text x="394.3" y="205.4">C41</text>
<text x="394.3" y="208">4.7uF</text>
<text x="39.4" y="212.4">J7</text>
<text x="55.8" y="215.6">D9</text>
<text x="202.5" y="214.3">C32</text>
<text x="212.7" y="213.7">GND</text>
<text x="218.8" y="213.7">GND</text>
<text x="50.4" y="218.1">1N4148WS T4</text>
<text x="88.1" y="218.1">GND</text>
<text x="202.5" y="216.9">2.2uF</text>
<text x="389.1" y="220.7">GND</text>
<text x="50.4" y="227">1N4148WS T4</text>
<text x="55.2" y="224.5">D10</text>
<text x="78" y="225.8">C22</text>
<text x="197.3" y="224.5">GND</text>
<text x="76.9" y="228.3">100nF</text>
<text x="47.5" y="234.6">GND</text>
</g>
<g font-size="1.3" fill="#a90000">
<text x="142.2" y="69.7">17</text>
<text x="43.1" y="72.3">1</text>
<text x="43.1" y="74.8">2</text>
<text x="142.2" y="77.3">10</text>
<text x="142.2" y="74.8">15</text>
<text x="142.8" y="72.3">8</text>
<text x="185.4" y="74.8">12</text>
<text x="185.4" y="72.3">13</text>
<text x="264.1" y="72.3">12</text>
<text x="264.1" y="74.8">14</text>
<text x="264.1" y="77.3">15</text>
<text x="297.1" y="77.3">10</text>
<text x="297.1" y="72.3">13</text>
<text x="297.7" y="74.8">3</text>
<text x="142.8" y="82.4">4</text>
<text x="185.4" y="79.9">16</text>
<text x="186" y="82.4">9</text>
<text x="264.1" y="79.9">11</text>
<text x="297.7" y="82.4">6</text>
<text x="297.7" y="79.9">9</text>
<text x="142.8" y="85">2</text>
<text x="142.8" y="87.5">6</text>
<text x="186" y="87.5">1</text>
<text x="264.7" y="85">1</text>
<text x="264.7" y="87.5">5</text>
<text x="142.8" y="90">5</text>
<text x="185.4" y="92.6">11</text>
<text x="185.4" y="95.1">14</text>
<text x="264.7" y="90">2</text>
<text x="264.7" y="92.6">4</text>
<text x="297.1" y="92.6">16</text>
<text x="185.4" y="100.2">20</text>
<text x="297.7" y="100.2">7</text>
<text x="186" y="107.8">7</text>
<text x="297.7" y="102.7">8</text>
<text x="185.4" y="112.9">19</text>
<text x="186" y="110.4">3</text>
<text x="43.1" y="115.4">1</text>
<text x="43.1" y="118">2</text>
<text x="185.4" y="118">18</text>
<text x="43.1" y="159.9">1</text>
<text x="142.2" y="157.3">17</text>
<text x="142.8" y="159.9">8</text>
<text x="185.4" y="159.9">13</text>
<text x="43.1" y="162.4">2</text>
<text x="142.2" y="165">10</text>
<text x="142.2" y="162.4">15</text>
<text x="185.4" y="162.4">12</text>
<text x="185.4" y="167.5">16</text>
<text x="313" y="165">2</text>
<text x="325.7" y="167.5">1</text>
<text x="357.4" y="167.5">6</text>
<text x="142.8" y="172.6">2</text>
<text x="142.8" y="170">4</text>
<text x="186" y="170">9</text>
<text x="313" y="170">3</text>
<text x="357.4" y="172.6">5</text>
<text x="370.1" y="170">7</text>
<text x="142.8" y="177.7">5</text>
<text x="142.8" y="175.1">6</text>
<text x="186" y="175.1">1</text>
<text x="185.4" y="180.2">11</text>
<text x="185.4" y="182.7">14</text>
<text x="185.4" y="187.8">20</text>
<text x="186" y="198">3</text>
<text x="186" y="195.4">7</text>
<text x="43.1" y="203.1">1</text>
<text x="185.4" y="200.5">19</text>
<text x="365.6" y="200.8" transform="rotate(-90 365.6 200.8)">8</text>
<text x="43.1" y="205.6">2</text>
<text x="185.4" y="205.6">18</text>
<text x="365.6" y="212.2" transform="rotate(-90 365.6 212.2)">4</text>
</g>
<g font-size="1.3" fill="#0f0f0f">
<text x="251.4" y="77.3">NORTH_OUT</text>
<text x="251.4" y="74.8">WEST_OUT</text>
<text x="251.4" y="72.3">SOUTH_OUT</text>
<text x="251.4" y="79.9">EAST_OUT</text>
<text x="251.4" y="85">NORTH_IN</text>
<text x="251.4" y="87.5">EAST_IN</text>
<text x="89.9" y="90">WEST_IN</text>
<text x="251.4" y="90">SOUTH_IN</text>
<text x="251.4" y="92.6">WEST_IN</text>
<text x="88.5" y="133.2">SOUTH_IN</text>
<text x="90.2" y="177.7">EAST_IN</text>
<text x="88.4" y="220.9">NORTH_IN</text>
</g>
<g font-size="1.3" fill="#725600">
<text x="317.7" y="73.4">PWM_IN</text>
<text x="317.7" y="81">SWITCH_B</text>
<text x="317.7" y="78.4">SWITCH_A</text>
<text x="338" y="83.5">PWR_ON</text>
<text x="194.5" y="106.4">PWR_DRV0</text>
<text x="393.9" y="171.1">ECHO_OUT</text>
<text x="194.5" y="194">PWR_DRV1</text>
</g>
</svg>
